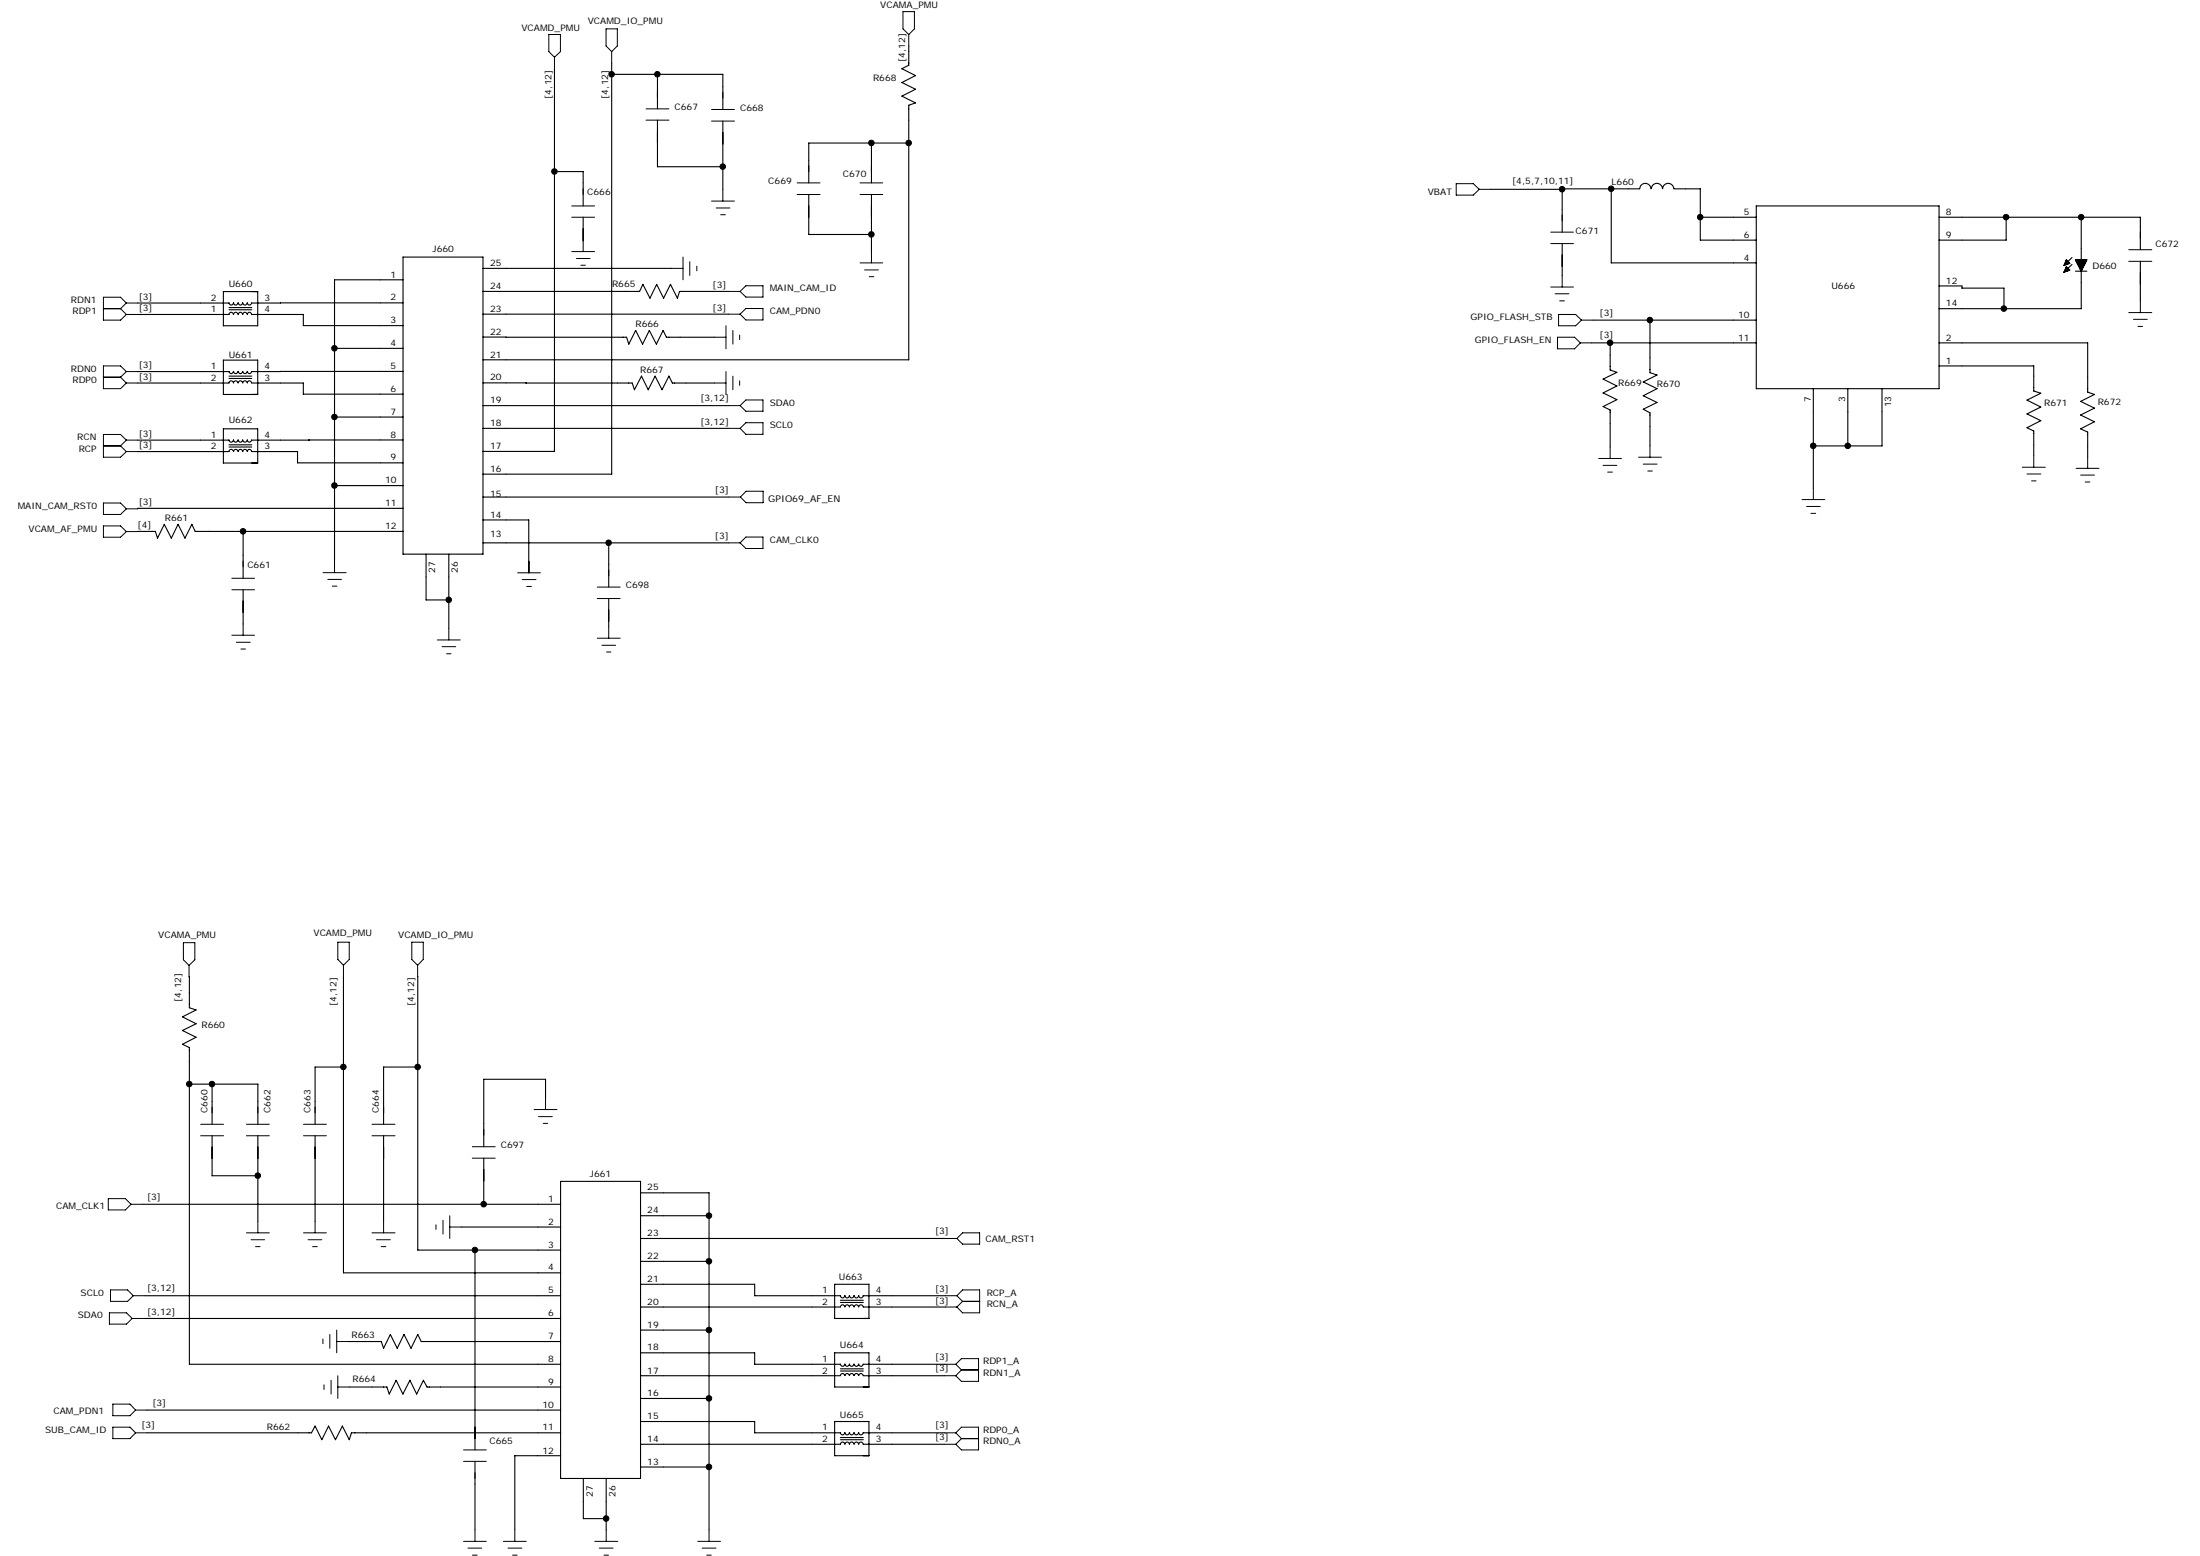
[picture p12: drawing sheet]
<svg xmlns="http://www.w3.org/2000/svg" width="297mm" height="210mm" viewBox="0 0 297 210" stroke-linecap="round" stroke-linejoin="round" font-family="sans-serif">
<g fill="none" stroke="#000" stroke-width=".15">
<path d="M74.9 9.3v51.6h-9.7M82.6 10h15v4.8M82.6 8.5v55.5h-17.4M88.8 10v4.7M88.8 16.2v6.3h8.8M97.6 16.3v9.3M117.7 19.3v5.4M122.7 19.3h-13.5v5.4M122.7 6.2v2.6l-.9 .5 1.8 .9-1.8 .9 1.8 .9-1.8 1 1.8 .9-.9 .3v34.4h-57.5M30.2 39.3h4.6v4.7h-4.6zM54.4 34.7h10.8v40.1h-10.8zM54.4 37.8h-9.2v37.9"/>
<path d="M65.2 39.3h21.2l.4-.9 1 1.8 .9-1.8 .9 1.8 .9-1.8 1 1.8 .3-.9h6.6M65.2 36.2h25.5M74.9 23.2h3.8v4.6M78.7 32.4h.1M78.7 29.3v3.1M109.2 26.2v5.4h8.5M117.7 26.2v7.8M201.3 25.5h9.6M210.9 32.9v4.3M217.5 25.5v10h19.6M221.4 25.5h-10.5v5.8M221.4 25.5a.75 .75 0 0 1 .8-.8 .75 .75 0 0 1 .7 .8"/>
<path d="M223 25.5a.75 .75 0 0 1 .7-.8 .75 .75 0 0 1 .8 .8M224.5 25.5a.75 .75 0 0 1 .7-.8 .75 .75 0 0 1 .8 .8M226 25.5h3.6v6.9h7.5M229.6 29.3h7.5M237.1 27.8h24.7v24.7h-24.7zM261.8 29.3h27.2v4.4M261.8 38.6h3.1v.3h5.7v2.8M270.9 29.3v3.1h-9.1M278.7 36.7h.1M278.8 36.6h.4M278.8 35.6l-.1 .2M278.8 35.6h.4"/>
<path d="M278.8 36.5v.2M278.8 35.5h.6M278.8 36.4h.6M278.9 36.3h.4M278.9 35.3h.4M278.9 35.2v.5M278.9 36.2v.4M279 36.1h.1M279 35.2h.1M279 36l.5 .4-.8 .3zM279 35.1l.5 .4-.8 .3zM279.1 35.2v.4"/>
<path d="M279.1 36.1v.5M279.2 35.3v.3M279.2 36.2v.3M279.4 35.5h.1M279.4 36.4h.1M279.8 35.7l-1.1 1M279.8 34.8l-1.1 1M280.2 36.6h1.6M280.2 35.1h1.6l-.8 1.5zM280.3 35.1v.2M280.3 35.3h1.3M280.5 35.1v.5"/>
<path d="M280.5 35.6h1M280.6 35.1v.8M280.6 36h.7M280.8 35.1v1.1M280.8 36.3h.4M280.9 35.1v1.4M281 29.3v12.4h-19.2M281.1 35.1v1.3h-.2M281.2 35.1v1h-.4M281.4 35.1v.7h-.8M281.5 35.1v.4h-1.1M281.7 35.1v.1h-1.4"/>
<path d="M289 35.3v5.3M18.6 50.1h12.3M18.6 59.4h12.3M18.6 40.9h12.3M30.2 48.6h4.6v4.6h-4.6zM30.2 57.9h4.6v4.6h-4.6zM30.9 50.1a.3 .3 0 0 0 .3 .3 .3 .3 0 0 0 .3-.3 .31 .31 0 0 0 .3 .3 .31 .31 0 0 0 .3-.3M30.9 59.4a.3 .3 0 0 0 .3 .3 .3 .3 0 0 0 .3-.3 .31 .31 0 0 0 .3 .3 .31 .31 0 0 0 .3-.3M30.9 40.9a.31 .31 0 0 0 .3 .3 .31 .31 0 0 0 .3-.3 .3 .3 0 0 0 .3 .3 .3 .3 0 0 0 .3-.3M30.9 51.1h3.1M30.9 50.8h3.1M30.9 41.5h3.1"/>
<path d="M30.9 41.8h3.1M32.1 51.7a.3 .3 0 0 0-.3-.3 .3 .3 0 0 0-.3 .3 .31 .31 0 0 0-.3-.3 .31 .31 0 0 0-.3 .3h-12.3M32.1 42.4a.31 .31 0 0 0-.3-.3 .31 .31 0 0 0-.3 .3 .3 .3 0 0 0-.3-.3 .3 .3 0 0 0-.3 .3h-12.3M32.2 50.1a.3 .3 0 0 0 .3 .3 .3 .3 0 0 0 .3-.3 .31 .31 0 0 0 .3 .3 .31 .31 0 0 0 .3-.3 .3 .3 0 0 0 .3 .3 .3 .3 0 0 0 .3-.3M32.2 51.7a.31 .31 0 0 1 .3-.3 .31 .31 0 0 1 .3 .3 .31 .31 0 0 1 .3-.3 .31 .31 0 0 1 .3 .3 .29 .29 0 0 1 .3-.3 .29 .29 0 0 1 .3 .3M32.2 59.4a.3 .3 0 0 0 .3 .3 .3 .3 0 0 0 .3-.3 .31 .31 0 0 0 .3 .3 .31 .31 0 0 0 .3-.3 .3 .3 0 0 0 .3 .3 .3 .3 0 0 0 .3-.3M32.2 42.4a.3 .3 0 0 1 .3-.3 .3 .3 0 0 1 .3 .3 .31 .31 0 0 1 .3-.3 .31 .31 0 0 1 .3 .3 .3 .3 0 0 1 .3-.3 .3 .3 0 0 1 .3 .3M32.2 40.9a.31 .31 0 0 0 .3 .3 .31 .31 0 0 0 .3-.3 .31 .31 0 0 0 .3 .3 .31 .31 0 0 0 .3-.3 .29 .29 0 0 0 .3 .3 .29 .29 0 0 0 .3-.3M34 42.4h7v1.5h13.4M34 51.7h7v1.5h13.4M45.2 47h9.2M45.2 56.3h9.2"/>
<path d="M54.4 40.9h-20.4M54.4 50.1h-20.4M54.4 59.4h-20.4M65.2 57.8h33.2M65.2 54.7h33.2M65.2 51.7h20.2l.3 .9 .9-1.8 .9 1.8 1-1.8 .9 1.8 .9-1.8 .5 .9h5.7M65.2 45.5h19.4l.3 .9 .9-1.8 1 1.8 .9-1.8 .9 1.8 .9-1.8 .5 .9h6.5M65.2 42.4h33.2M68.3 45.5h.1M71 51.7h.1M214.9 46.3h22.2M215.1 43.2h22"/>
<path d="M217.4 46.3v3.6l.9 .3-1.9 1 1.9 .9-1.9 .9 1.9 .9-1.9 1 1 .4v5M222.8 43.2v7.1l.9 .3-1.8 .9 1.8 1-1.8 .9 1.8 .9-1.8 .9 .9 .5v4.5M244.8 52.5v13.4M249.5 52.5v7.7M254.1 52.5v7.7h-9.3M261.8 46.3h20.1v6.6l.9 .3-1.9 1 1.9 .9-1.9 .9 1.9 .9-1.9 1 1 .4v3.4M261.8 49.4h12.8v3.4l.9 .3-1.8 .9 1.8 .9-1.8 1 1.8 .9-1.8 .9 .9 .5v3.3M18.6 71.7h2.4l.3 .9 .9-1.8 .9 1.8 .9-1.8 1 1.8 .9-1.8 .4 .9h28.1M18.6 71.7h.1M30.9 60.3h3.1M30.9 60h3.1M32.1 60.9a.3 .3 0 0 0-.3-.3 .3 .3 0 0 0-.3 .3 .31 .31 0 0 0-.3-.3 .31 .31 0 0 0-.3 .3h-12.3"/>
<path d="M32.2 60.9a.31 .31 0 0 1 .3-.3 .31 .31 0 0 1 .3 .3 .31 .31 0 0 1 .3-.3 .31 .31 0 0 1 .3 .3 .29 .29 0 0 1 .3-.3 .29 .29 0 0 1 .3 .3M32.8 71.7v6.3M32.8 79.6v4.6M34 60.9h6.2v1.6h14.2M45.2 65.5h9.2M54.4 68.6l-35.8 .1M57.5 74.8v6.2h3.1M60.6 74.8v10M65.2 73.3h17M65.2 70.2h6.2v7.1v-1.5M65.2 67.1h33.2M98.4 73.3h-16.2v5.9"/>
<path d="M82.2 80.8v3.8M25.5 131.8l.1 4.2 .9 .3-1.9 .9 1.9 1-1.9 .9 1.9 .9-1.9 .9 1 .5v42.7h50.1M46.4 131.8v40h29.3M56.4 131.8v36.9h19.3M25.6 146.3h9.2v5.4M28.6 146.3v5.4M28.6 153.3v5.4h6.2M34.8 153.3v11.5M42.5 153.3v11.5M46.4 144h-3.9v7.7M51.8 153.3v11.5M56.4 144h-4.6v7.7"/>
<path d="M65.3 156.3v6.2h10.4M73.7 148.2v-2.6h-8.4v9.1M75.7 159.4h10.8v40.1h-10.8zM19.2 162.5h46.1M19.4 177.9h56.3M19.6 174.9h56.1M62.3 165.6h13.4M64.1 168.7v27M86.5 173.3h15.4v1.6l11.6-.1a.3 .3 0 0 0 .3 .4 .3 .3 0 0 0 .3-.4M86.5 161h9.2v9.2M86.5 179.5h9.2M86.5 170.2h9.2"/>
<path d="M86.5 167.1h41.2M86.5 164.1h9.2M95.7 170.2v36.3M112.7 173.3h4.6v4.6h-4.6zM113.5 175.8h3.1M113.5 175.5h3.1M114.1 176.4a.3 .3 0 0 0-.3-.3 .3 .3 0 0 0-.3 .3h-27M114.1 174.8a.3 .3 0 0 0 .3 .4 .3 .3 0 0 0 .3-.4M114.1 176.4a.3 .3 0 0 1 .3-.3 .3 .3 0 0 1 .3 .3M114.7 174.8a.3 .3 0 0 0 .3 .4 .3 .3 0 0 0 .3-.4M114.7 176.4a.3 .3 0 0 1 .3-.3 .3 .3 0 0 1 .3 .3M115.3 174.8a.3 .3 0 0 0 .3 .4 .3 .3 0 0 0 .3-.4"/>
<path d="M115.3 176.4a.3 .3 0 0 1 .3-.3 .3 .3 0 0 1 .3 .3M115.9 174.8a.3 .3 0 0 0 .3 .4 .3 .3 0 0 0 .3-.4l11.2 .1M115.9 176.4a.3 .3 0 0 1 .3-.3 .3 .3 0 0 1 .3 .3h11.2M19.9 193.4h22.2l.4-1 1 1.9 .9-1.9 .9 1.9 .9-1.9 1 1.9 .3-.9h28.2M19.9 190.3h55.8M47 181h4.5l.3 .9 .9-1.8 .9 1.8 .9-1.8 1 1.8 .9-1.8 .5 .9h18.8M47.2 187.2h5l.4 .9 .9-1.8 .9 1.8 .9-1.8 1 1.8 .9-1.8 .5 .9h18M64.1 197.2v9.3M75.7 196.4h-6.2v10.1M78.8 199.5v5.4h3M81.8 199.5v7M86.5 182.6h15.4v1.5h11.6a.3 .3 0 0 0 .3 .3 .3 .3 0 0 0 .3-.3"/>
<path d="M86.5 191.8h15.4v1.6l11.6-.1a.3 .3 0 0 0 .3 .3 .3 .3 0 0 0 .3-.3M86.5 198h9.2M86.5 188.7h9.2M86.5 185.7h27M112.7 182.6h4.6v4.6h-4.6zM112.7 191.8h4.6v4.6h-4.6zM113.5 185.6a.3 .3 0 0 1 .3-.2 .3 .3 0 0 1 .3 .2M113.5 185h3.1M113.5 184.7h3.1M113.5 194.3h3.1M113.5 194h3.1M114.1 194.9a.3 .3 0 0 0-.3-.3 .3 .3 0 0 0-.3 .3h-27"/>
<path d="M114.1 184.1a.3 .3 0 0 0 .3 .3 .3 .3 0 0 0 .3-.3M114.1 185.6a.3 .3 0 0 1 .3-.2 .3 .3 0 0 1 .3 .2M114.1 193.3a.3 .3 0 0 0 .3 .3 .3 .3 0 0 0 .3-.3M114.1 194.9a.3 .3 0 0 1 .3-.3 .3 .3 0 0 1 .3 .3M114.7 184.1a.3 .3 0 0 0 .3 .3 .3 .3 0 0 0 .3-.3M114.7 185.6a.3 .3 0 0 1 .3-.2 .3 .3 0 0 1 .3 .2M114.7 193.3a.3 .3 0 0 0 .3 .3 .3 .3 0 0 0 .3-.3M114.7 194.9a.3 .3 0 0 1 .3-.3 .3 .3 0 0 1 .3 .3M115.3 184.1a.3 .3 0 0 0 .3 .3 .3 .3 0 0 0 .3-.3M115.3 185.6a.3 .3 0 0 1 .3-.2 .3 .3 0 0 1 .3 .2M115.3 193.3a.3 .3 0 0 0 .3 .3 .3 .3 0 0 0 .3-.3M115.3 194.9a.3 .3 0 0 1 .3-.3 .3 .3 0 0 1 .3 .3"/>
<path d="M115.9 184.1a.3 .3 0 0 0 .3 .3 .3 .3 0 0 0 .3-.3h11M115.9 185.6a.3 .3 0 0 1 .3-.2 .3 .3 0 0 1 .3 .2M115.9 193.3a.3 .3 0 0 0 .3 .3 .3 .3 0 0 0 .3-.3l11 .1M115.9 194.9a.3 .3 0 0 1 .3-.3 .3 .3 0 0 1 .3 .3h11M116.6 185.7h10.9"/>
</g>
<g fill="none" stroke="#000" stroke-width=".14">
<path d="M74.1 4.7h1.6v2.3l-.8 .7-.8-.7zM74.9 7.7v1.6M81.8 3.9h1.6v2.3l-.8 .8-.8-.8zM82.6 7v1.5M87.2 14.7h3.1M87.2 16.2h3.1M96.1 14.8h3.1M96.1 16.3h3.1M121.9 1.6h1.6v2.3l-.8 .8-.8-.8zM122.7 4.7v1.5M77.2 27.8h3.1M77.2 29.3h3.1"/>
<path d="M77.2 34h3.1M77.8 34.9h1.9M78.4 35.8h.6M78.7 32.4v1.6M90.7 36.2h1.5M92.2 34.7v3.1M93.1 35.3v1.9M94.1 35.9v.7M96.1 27.1h3.1M96.7 28.1h1.8M97.3 29h.6M97.6 25.6v1.5"/>
<path d="M98.4 39.3h1.5M99.9 39.3l.8-.7h2.3v1.5h-2.3zM107.6 24.7h3.1M107.6 26.2h3.1M116.1 24.7h3.1M116.1 26.2h3.1M116.1 35.5h3.1M116.7 36.4h1.9M117.4 37.3h.6M117.7 34v1.5M196.6 24.8h2.3l.8 .7-.8 .8h-2.3zM199.7 25.5h1.6"/>
<path d="M209.4 31.3h3M209.4 32.9h3M209.4 38.7h3M210 39.6h1.8M210.9 37.2v1.5M287.4 33.7h3.1M287.4 35.3h3.1M14 41.7h2.3M14 50.9h2.3M16.3 41.7l.8 .7M16.3 50.9l.8 .8M17.1 40.9l-.8-.8h-2.3v3.1h2.3l.8-.8"/>
<path d="M17.1 42.4h1.5M17.1 59.4l-.8-.8h-2.3v3.1h2.3l.8-.8M17.1 51.7h1.5M17.1 40.9h1.5M17.1 40.9l-.8 .8M17.1 50.1l-.8-.7h-2.3v3.1h2.3l.8-.8M17.1 50.1h1.5M17.1 50.1l-.8 .8M17.1 59.4h1.5M17.1 59.4l-.8 .8M96.5 45.5h1.5M96.5 51.7h1.5"/>
<path d="M98 44v3.1M98 50.1v3.1M98.4 42.4h1.5M98.4 54.7h1.5M98.4 57.8h1.5M99 44.6v1.8M99 50.8v1.8M99.9 45.2v.6M99.9 51.4v.6M99.9 42.4l.8-.8h2.3v1.6h-2.3zM99.9 54.7l.8-.7h2.3v1.5h-2.3zM99.9 57.8l.8-.8h2.3v1.6h-2.3z"/>
<path d="M210.3 45.5h2.3l.8 .8-.8 .8h-2.3zM210.4 42.4h2.3l.8 .8-.8 .8h-2.3zM210.6 40.6h.6M213.4 46.3h1.5M213.5 43.2h1.6M287.4 42.2h3.1M288.1 43.1h1.8M288.7 44h.6M289 40.6v1.6M14 67.9h2.3l.8 .8-.8 .7h-2.3zM14 71h2.3l.8 .7-.8 .8h-2.3zM14 60.2h2.3"/>
<path d="M16.3 60.2l.8 .7M17.1 60.9h1.5M17.1 68.7h1.5M17.1 71.7h1.5M31.3 78h3.1M31.3 79.6h3.1M43.6 77.3h3.1M44.3 78.2h1.8M44.9 79.1h.6M45.2 75.7v1.6M69.9 77.3h3.1M70.5 78.2h1.9"/>
<path d="M71.1 79.1h.7M71.4 75.8v1.5M80.6 79.2h3.1M98.4 73.3h1.5M98.4 67.1h1.6M99.9 73.3l.8-.8h2.3v1.5h-2.3zM100.7 66.3h2.3v1.5h-2.3l-.7-.7zM215.9 61.9h3M216.4 62.8h1.9M217.1 63.7h.6M217.4 60.3v1.6M221.2 61.7h3.1"/>
<path d="M221.9 62.6h1.8M222.5 63.6h.6M222.8 60.2v1.5M243.3 67.4h3.1M243.9 68.3h1.9M244.5 69.3h.6M244.8 65.9v1.5M273 63.1h3.2M273.7 64h1.8M274.3 64.9h.6M274.6 61.5v1.6M280.3 63.2h3.1"/>
<path d="M280.9 64.1h1.9M281.5 65h.7M281.9 61.7v1.5M31.3 85.7h3.1M31.9 86.7h1.9M32.5 87.6h.6M32.8 84.2v1.5M59.1 86.4h3M59.7 87.3h1.8M60.3 88.2h.6M60.6 84.8v1.6M80.6 80.8h3.1"/>
<path d="M80.6 86.1h3.1M81.3 87.1h1.8M81.9 88h.6M82.2 84.6v1.5M24.8 127.2h1.5v2.3l-.8 .8-.7-.8zM25.5 130.3v1.5M45.6 127.1h1.6v2.4l-.8 .8-.8-.8zM46.4 130.3v1.5M55.6 127.1h1.5v2.4l-.7 .8-.8-.8zM56.4 130.3v1.5M27.1 151.7h3.1M27.1 153.3h3.1"/>
<path d="M33.3 151.7h3.1M33.3 153.3h3.1M41 151.7h3.1M41 153.3h3.1M50.2 151.7h3.1M50.2 153.3h3.1M63.8 154.7h3.1M63.8 156.3h3.1M72.1 149.7h3.1M72.7 150.7h1.9M73.3 151.6h.7M73.7 148.2v1.5"/>
<path d="M14.6 161.8h2.3l.8 .7-.8 .8h-2.3zM14.8 177.2h2.3l.7 .7-.7 .8h-2.3zM14.9 174.1h2.3l.8 .8-.8 .7h-2.3zM17.7 162.5h1.5M17.8 177.9h1.6M18 174.9h1.6M33.3 166.4h3.1M33.9 167.3h1.8M34.5 168.2h.6M34.8 164.8v1.6M41 166.4h3.1M41.6 167.3h1.9"/>
<path d="M42.2 168.2h.6M42.5 164.8v1.6M45.5 179.5v3.1M50.2 166.4h3.1M50.8 167.3h1.9M51.5 168.2h.6M51.8 164.8v1.6M58.9 165.3v.6M59.8 164.7v1.8M60.7 165.6h1.6M60.7 164.1v3M127.7 174.9h1.5"/>
<path d="M127.7 167.1h1.5M127.7 176.4h1.5M129.2 174.9l.8-.8h2.3v3.1h-2.3l-.8-.8M129.2 174.9l.8 .7M130 175.6h2.3M130 166.4h2.3v1.5h-2.3l-.8-.8zM130 175.6l-.8 .8M15.2 189.5h2.3l.8 .8-.8 .8h-2.3zM15.2 192.6h2.3l.8 .8-.8 .7h-2.3zM18.3 190.3h1.6M18.3 193.4h1.6M43.6 180.7v.6"/>
<path d="M43.7 186.9v.6M44.5 180.1v1.8M44.7 186.3v1.8M45.5 181h1.5M45.6 187.2h1.6M45.6 185.7v3M62.6 197.2h3.1M62.6 195.7h3.1M127.5 193.4h1.5M127.5 194.9h1.5M127.5 184.1h1.5M127.5 185.7h1.5"/>
<path d="M129 193.4l.8-.8h2.3v3.1h-2.3l-.8-.8M129 184.1l.8-.8h2.3v3.1h-2.3l-.8-.7M129 193.4l.8 .7M129 184.1l.8 .8M129.8 194.1h2.3M129.8 194.1l-.8 .8M129.8 184.9h2.3M129.8 184.9l-.8 .8M62.6 208h3.1M63.2 208.9h1.8M63.8 209.9h.6M64.1 206.5v1.5"/>
<path d="M68 208h3.1M68.6 208.9h1.9M69.2 209.9h.6M69.5 206.5v1.5M80.3 208h3.1M80.9 208.9h1.9M81.6 209.9h.6M81.8 206.5v1.5M94.2 208h3.1M94.8 208.9h1.9M95.4 209.9h.6M95.7 206.5v1.5"/>
</g>
<g fill="#000" stroke="#000" stroke-width=".14">
<circle cx="82.6" cy="10" r=".38"/>
<circle cx="88.8" cy="10" r=".38"/>
<circle cx="117.6" cy="19.3" r=".38"/>
<circle cx="122.7" cy="19.3" r=".38"/>
<circle cx="74.8" cy="23.1" r=".38"/>
<circle cx="97.6" cy="22.5" r=".38"/>
<circle cx="117.6" cy="31.6" r=".38"/>
<circle cx="210.9" cy="25.5" r=".38"/>
<circle cx="217.5" cy="25.5" r=".38"/>
<circle cx="229.6" cy="29.3" r=".38"/>
<circle cx="270.9" cy="29.3" r=".38"/>
<circle cx="281" cy="29.3" r=".38"/>
<circle cx="45.2" cy="47" r=".38"/>
<circle cx="45.2" cy="56.3" r=".38"/>
<circle cx="217.4" cy="46.3" r=".38"/>
<circle cx="222.8" cy="43.2" r=".37"/>
<circle cx="270.6" cy="41.6" r=".37"/>
<circle cx="32.8" cy="71.7" r=".38"/>
<circle cx="45.2" cy="65.5" r=".38"/>
<circle cx="82.2" cy="73.2" r=".38"/>
<circle cx="244.8" cy="60.2" r=".38"/>
<circle cx="249.5" cy="60.2" r=".38"/>
<circle cx="60.6" cy="80.9" r=".38"/>
<circle cx="25.6" cy="146.3" r=".38"/>
<circle cx="28.6" cy="146.3" r=".38"/>
<circle cx="34.8" cy="158.7" r=".38"/>
<circle cx="46.4" cy="144" r=".38"/>
<circle cx="56.4" cy="144" r=".38"/>
<circle cx="64.1" cy="168.7" r=".38"/>
<circle cx="65.3" cy="162.5" r=".38"/>
<circle cx="95.7" cy="170.2" r=".38"/>
<circle cx="95.7" cy="179.5" r=".38"/>
<circle cx="95.7" cy="164" r=".38"/>
<circle cx="95.7" cy="198" r=".38"/>
<circle cx="95.7" cy="188.7" r=".38"/>
<circle cx="81.8" cy="204.9" r=".38"/>
</g>
<g font-size="1.3">
<text x="96.5" y="66.5">[3]</text>
<text x="103.7" y="67.7">GPIO69_AF_EN</text>
</g>
<g font-size="1.2">
<text x="70.4" y="4.2">VCAMD_PMU</text>
<text x="79.4" y="3.3">VCAMD_IO_PMU</text>
<text x="118.8" y="1.1">VCAMA_PMU</text>
<text x="117.9" y="11">R668</text>
<text x="122.2" y="8.4" transform="rotate(-90 122.2 8.4)">[4,12]</text>
<text x="74.4" y="13.3" transform="rotate(-90 74.4 13.3)">[4,12]</text>
<text x="82.1" y="13.3" transform="rotate(-90 82.1 13.3)">[4,12]</text>
<text x="91.1" y="14.8">C667</text>
<text x="99.9" y="15">C668</text>
<text x="113.8" y="23.9">C670</text>
<text x="79.3" y="26.4">C666</text>
<text x="103.7" y="24.8">C669</text>
<text x="192.8" y="26.3">VBAT</text>
<text x="204.2" y="24.8">[4,5,7,10,11]</text>
<text x="217.6" y="25">L660</text>
<text x="235.4" y="29">5</text>
<text x="262.7" y="29">8</text>
<text x="58.4" y="34.1">J660</text>
<text x="66.2" y="35.9">25</text>
<text x="212.7" y="31.6">C671</text>
<text x="235.4" y="35.2">4</text>
<text x="235.4" y="32.1">6</text>
<text x="262.7" y="32.1">9</text>
<text x="291" y="33.4">C672</text>
<text x="9.6" y="40.9">RDN1</text>
<text x="18.7" y="40.4">[3]</text>
<text x="18.7" y="42">[3]</text>
<text x="28.5" y="40.6">2</text>
<text x="30.9" y="38.7">U660</text>
<text x="35.7" y="40.6">3</text>
<text x="52.7" y="37.5">1</text>
<text x="52.7" y="40.5">2</text>
<text x="66.2" y="39">24</text>
<text x="82.6" y="38.7">R665</text>
<text x="96.2" y="42">[3]</text>
<text x="96.2" y="38.9">[3]</text>
<text x="103.9" y="39.3">MAIN_CAM_ID</text>
<text x="247.3" y="39">U666</text>
<text x="262.7" y="38.3">12</text>
<text x="262.7" y="41.4">14</text>
<text x="282.5" y="36.3">D660</text>
<text x="9.8" y="42.4">RDP1</text>
<text x="28.5" y="42.1">1</text>
<text x="35.7" y="42.1">4</text>
<text x="52.7" y="43.6">3</text>
<text x="52.7" y="46.7">4</text>
<text x="66.2" y="45.2">22</text>
<text x="66.2" y="42.1">23</text>
<text x="85.8" y="44.1">R666</text>
<text x="103.9" y="42.4">CAM_PDN0</text>
<text x="198.6" y="43.2">GPIO_FLASH_STB</text>
<text x="199.1" y="46.3">GPIO_FLASH_EN</text>
<text x="216" y="45.7">[3]</text>
<text x="216" y="42.6">[3]</text>
<text x="234.7" y="42.9">10</text>
<text x="234.7" y="46">11</text>
<text x="262.7" y="46">2</text>
<text x="9.6" y="50.1">RDN0</text>
<text x="9.8" y="51.7">RDP0</text>
<text x="18.7" y="49.7">[3]</text>
<text x="18.7" y="51.2">[3]</text>
<text x="28.5" y="49.8">1</text>
<text x="28.5" y="51.4">2</text>
<text x="30.9" y="48.3">U661</text>
<text x="35.7" y="49.8">4</text>
<text x="35.7" y="51.4">3</text>
<text x="52.7" y="49.8">5</text>
<text x="52.7" y="52.9">6</text>
<text x="66.2" y="51.3">20</text>
<text x="66.2" y="48.3">21</text>
<text x="86.4" y="50.3">R667</text>
<text x="218.5" y="52.1">R669</text>
<text x="223.7" y="52.3">R670</text>
<text x="262.7" y="49.1">1</text>
<text x="10.4" y="59.4">RCN</text>
<text x="18.7" y="59">[3]</text>
<text x="28.5" y="59.1">1</text>
<text x="30.9" y="57.1">U662</text>
<text x="35.7" y="59.1">4</text>
<text x="52.7" y="56">7</text>
<text x="52.7" y="59.1">8</text>
<text x="66.2" y="57.5">18</text>
<text x="66.2" y="54.4">19</text>
<text x="94.6" y="54.1">[3,12]</text>
<text x="94.6" y="57.4">[3,12]</text>
<text x="103.9" y="54.7">SDA0</text>
<text x="103.9" y="57.8">SCL0</text>
<text x="244.5" y="54.2" transform="rotate(-90 244.5 54.2)">7</text>
<text x="249.1" y="54.2" transform="rotate(-90 249.1 54.2)">3</text>
<text x="255.3" y="55" transform="rotate(-90 255.3 55)">13</text>
<text x="276" y="54.8">R671</text>
<text x="283.2" y="54.6">R672</text>
<text x="10.6" y="60.9">RCP</text>
<text x="18.7" y="60.5">[3]</text>
<text x="28.5" y="60.6">2</text>
<text x="35.7" y="60.6">3</text>
<text x="52" y="65.2">10</text>
<text x="52.7" y="62.1">9</text>
<text x="66.2" y="63.7">16</text>
<text x="66.2" y="60.6">17</text>
<text x="2.4" y="68.7">MAIN_CAM_RST0</text>
<text x="3.8" y="71.7">VCAM_AF_PMU</text>
<text x="18.6" y="71.3">[4]</text>
<text x="18.7" y="68.2">[3]</text>
<text x="22.3" y="70.3">R661</text>
<text x="52" y="68.3">11</text>
<text x="52" y="71.4">12</text>
<text x="66.2" y="69.8">14</text>
<text x="66.2" y="67.1">15</text>
<text x="33.4" y="76.6">C661</text>
<text x="58.8" y="77.3" transform="rotate(-90 58.8 77.3)">27</text>
<text x="61.8" y="77.3" transform="rotate(-90 61.8 77.3)">26</text>
<text x="66.2" y="72.5">13</text>
<text x="96.5" y="72.8">[3]</text>
<text x="103.9" y="73.3">CAM_CLK0</text>
<text x="84.5" y="79.4">C698</text>
<text x="21.4" y="126.6">VCAMA_PMU</text>
<text x="42.3" y="126.3">VCAMD_PMU</text>
<text x="53.8" y="126.6">VCAMD_IO_PMU</text>
<text x="24.5" y="135.2" transform="rotate(-90 24.5 135.2)">[4,12]</text>
<text x="45.4" y="135.8" transform="rotate(-90 45.4 135.8)">[4,12]</text>
<text x="55.9" y="135.8" transform="rotate(-90 55.9 135.8)">[4,12]</text>
<text x="27.2" y="138.7">R660</text>
<text x="28" y="150.2" transform="rotate(-90 28 150.2)">C660</text>
<text x="36.5" y="150.2" transform="rotate(-90 36.5 150.2)">C662</text>
<text x="41.9" y="150.2" transform="rotate(-90 41.9 150.2)">C663</text>
<text x="51.2" y="150.2" transform="rotate(-90 51.2 150.2)">C664</text>
<text x="67.6" y="154.9">C697</text>
<text x="19.9" y="161.9">[3]</text>
<text x="79.6" y="158.8">J661</text>
<text x="87.4" y="160.7">25</text>
<text x="7.6" y="163.1">CAM_CLK1</text>
<text x="74" y="162.2">1</text>
<text x="74" y="165.3">2</text>
<text x="87.4" y="166.8">23</text>
<text x="87.4" y="163.7">24</text>
<text x="126.3" y="166.5">[3]</text>
<text x="133.1" y="167.6">CAM_RST1</text>
<text x="74" y="168.4">3</text>
<text x="74" y="171.4">4</text>
<text x="87.4" y="173">21</text>
<text x="87.4" y="169.9">22</text>
<text x="113.3" y="172.7">U663</text>
<text x="10.5" y="177.9">SDA0</text>
<text x="10.9" y="174.9">SCL0</text>
<text x="19.9" y="174.3">[3,12]</text>
<text x="19.9" y="177.4">[3,12]</text>
<text x="74" y="174.5">5</text>
<text x="74" y="177.6">6</text>
<text x="87.4" y="179.2">19</text>
<text x="87.4" y="176.1">20</text>
<text x="111" y="174.5">1</text>
<text x="111" y="176.1">2</text>
<text x="118.3" y="174.5">4</text>
<text x="118.3" y="176.1">3</text>
<text x="126.3" y="174.4">[3]</text>
<text x="126.3" y="175.9">[3]</text>
<text x="133.2" y="174.9">RCP_A</text>
<text x="133.2" y="176.4">RCN_A</text>
<text x="47.5" y="180.6">R663</text>
<text x="74" y="180.7">7</text>
<text x="74" y="183.8">8</text>
<text x="87.4" y="185.4">17</text>
<text x="87.4" y="182.2">18</text>
<text x="111" y="183.8">1</text>
<text x="111" y="185.4">2</text>
<text x="113.4" y="181.9">U664</text>
<text x="118.3" y="183.8">4</text>
<text x="118.3" y="185.4">3</text>
<text x="126.3" y="183.5">[3]</text>
<text x="126.3" y="185">[3]</text>
<text x="132.7" y="184.1">RDP1_A</text>
<text x="132.7" y="185.7">RDN1_A</text>
<text x="7.2" y="190.9">CAM_PDN1</text>
<text x="20.6" y="189.7">[3]</text>
<text x="47.6" y="186.6">R664</text>
<text x="73.3" y="190">10</text>
<text x="74" y="186.9">9</text>
<text x="87.4" y="191.5">15</text>
<text x="87.4" y="188.4">16</text>
<text x="113.4" y="191.3">U665</text>
<text x="6.1" y="193.4">SUB_CAM_ID</text>
<text x="19.1" y="192.8">[3]</text>
<text x="36" y="193">R662</text>
<text x="66.1" y="194.9">C665</text>
<text x="73.3" y="193">11</text>
<text x="73.3" y="196.2">12</text>
<text x="87.4" y="197.7">13</text>
<text x="87.4" y="194.6">14</text>
<text x="111" y="193">1</text>
<text x="111" y="194.6">2</text>
<text x="118.3" y="193">4</text>
<text x="118.3" y="194.6">3</text>
<text x="126.3" y="194.3">[3]</text>
<text x="126.3" y="192.8">[3]</text>
<text x="132.7" y="194.9">RDN0_A</text>
<text x="132.7" y="193.4">RDP0_A</text>
<text x="80" y="202" transform="rotate(-90 80 202)">27</text>
<text x="83.1" y="202" transform="rotate(-90 83.1 202)">26</text>
</g>
</svg>
